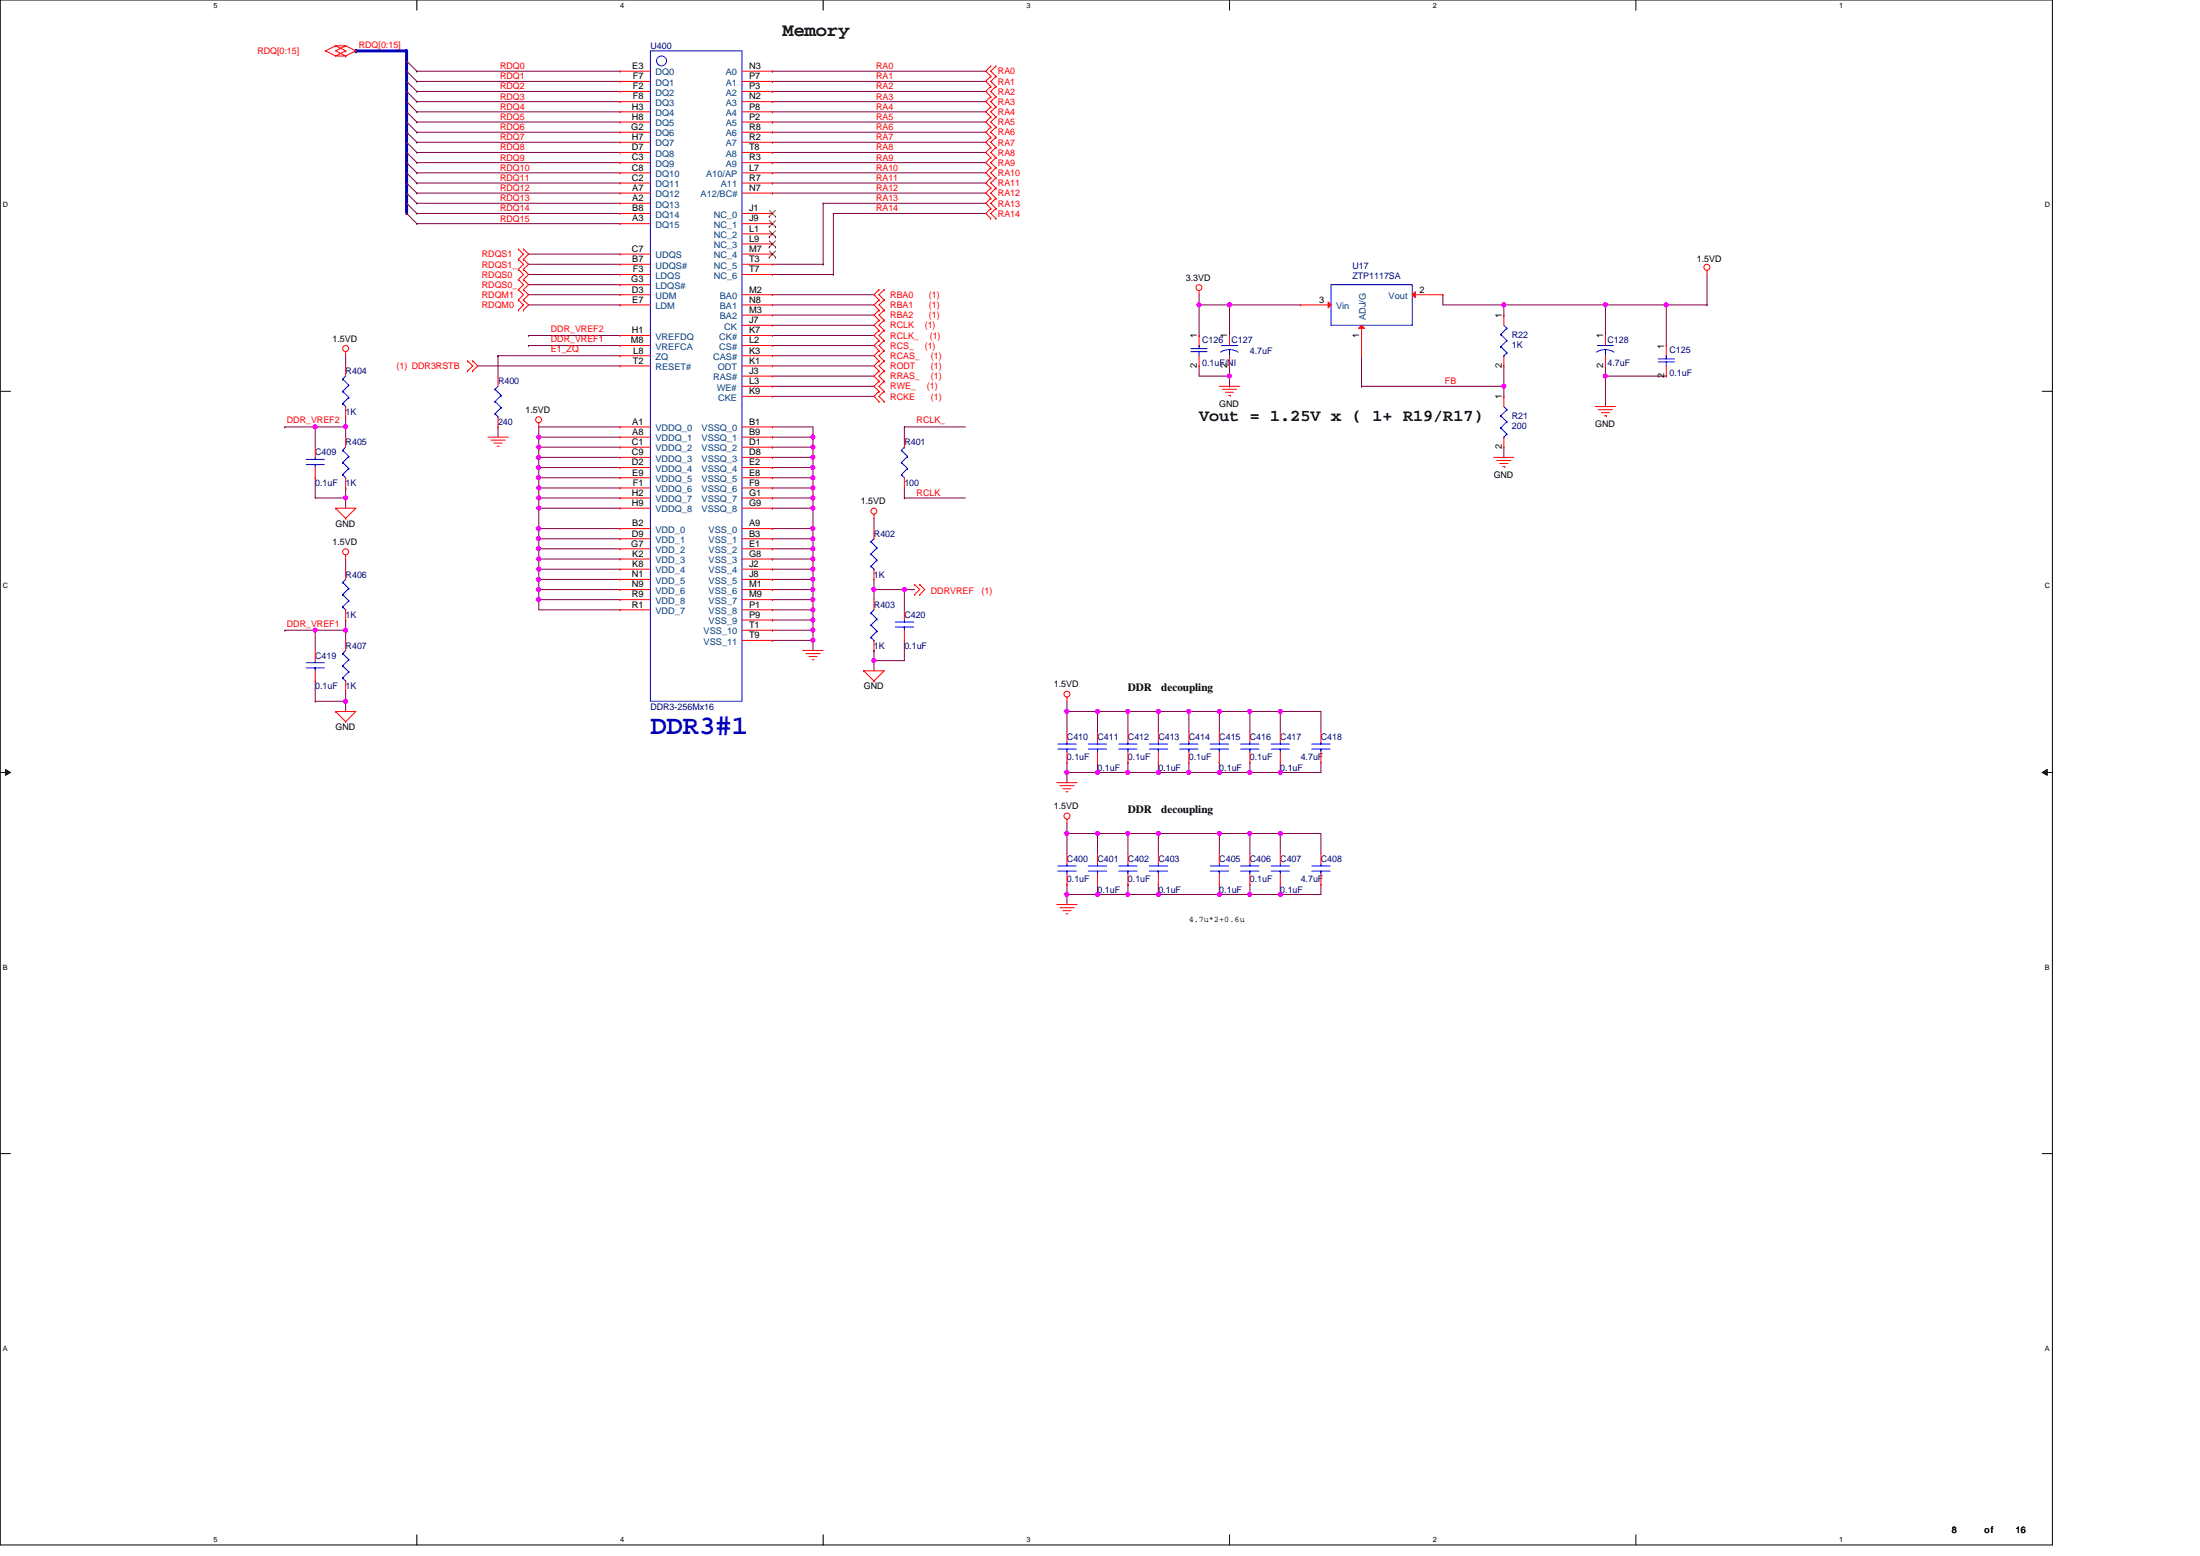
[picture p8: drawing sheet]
<svg xmlns="http://www.w3.org/2000/svg" width="297mm" height="210mm" viewBox="0 0 297 210" stroke-linecap="round" stroke-linejoin="round" font-family="sans-serif">
<path d="M0 0h277.1v208.5h-277.1z" fill="none" stroke="#000" stroke-width=".14"/>
<g fill="#fff">
<path d="M28.8 .1h.6v1.1h-.6z"/>
<path d="M28.8 207.3h.6v1.1h-.6z"/>
</g>
<path d="M56.3 0v1.4M56.3 207.1v1.4" fill="none" stroke="#000" stroke-width=".14"/>
<g fill="#fff">
<path d="M83.7 .1h.6v1.1h-.6z"/>
<path d="M83.7 207.3h.6v1.1h-.6z"/>
</g>
<path d="M111.1 0v1.4M111.1 207.1v1.4" fill="none" stroke="#000" stroke-width=".14"/>
<g fill="#fff">
<path d="M138.6 .1h.5v1.1h-.5z"/>
<path d="M138.6 207.3h.5v1.1h-.5z"/>
</g>
<path d="M166 0v1.4M166 207.1v1.4" fill="none" stroke="#000" stroke-width=".14"/>
<g fill="#fff">
<path d="M193.4 .1h.6v1.1h-.6z"/>
<path d="M193.4 207.3h.6v1.1h-.6z"/>
</g>
<path d="M220.9 0v1.4M220.9 207.1v1.4" fill="none" stroke="#000" stroke-width=".14"/>
<g fill="#fff">
<path d="M248.3 .1h.6v1.1h-.6z"/>
<path d="M248.3 207.3h.6v1.1h-.6z"/>
<path d="M.4 27.1h.7v1.1h-.7z"/>
<path d="M276.1 27.1h.7v1.1h-.7z"/>
<path d="M.4 78.5h.7v1.1h-.7z"/>
<path d="M276.1 78.5h.7v1.1h-.7z"/>
</g>
<path d="M0 52.8h1.4M275.7 52.8h1.4" fill="none" stroke="#000" stroke-width=".14"/>
<g fill="#fff">
<path d="M.4 130h.7v1.1h-.7z"/>
<path d="M276.1 130h.7v1.1h-.7z"/>
</g>
<path d="M0 104.2h1.4M275.7 104.2h1.4" fill="none" stroke="#000" stroke-width=".14"/>
<path d="M.7 103.8l.7 .4-.7 .4zM275.7 104.2l.7-.4v.8z" fill="#000" stroke="#000" stroke-width=".14"/>
<g fill="#fff">
<path d="M.4 181.4h.7v1.1h-.7z"/>
<path d="M276.1 181.4h.7v1.1h-.7z"/>
</g>
<path d="M0 155.7h1.4M275.7 155.7h1.4" fill="none" stroke="#000" stroke-width=".14"/>
<g fill="none" stroke="#800040" stroke-width=".14">
<path d="M54.9 8.2h.1M54.9 9.6h.1M54.9 11h.1M54.9 12.3h.1M54.9 13.7h.1M54.9 15.1h.1M54.9 16.5h.1M54.9 17.8h.1M54.9 19.2h.1M54.9 8.2l1.4 1.4M54.9 9.6l1.4 1.4M54.9 11l1.4 1.3"/>
<path d="M54.9 12.3l1.4 1.4M54.9 13.7l1.4 1.4M54.9 15.1l1.4 1.4M54.9 16.5l1.4 1.3M54.9 17.8l1.4 1.4M54.9 19.2l1.4 1.4M56.3 17.8h.1M56.3 15.1h.1M56.3 9.6h.1M56.3 19.2h.1M56.3 11h.1M56.3 12.3h.1"/>
<path d="M56.3 16.5h.1M56.3 13.7h.1M56.3 17.8h27.4M56.3 15.1h27.4M56.3 9.6h27.4M56.3 19.2h27.4M56.3 11h27.4M56.3 12.3h27.4M56.3 16.5h27.4M56.3 13.7h27.4M104.3 15.1h.1M104.3 19.2h.1"/>
<path d="M104.3 16.5h.1M104.3 12.3h.1M104.3 9.6h.1M104.3 17.8h.1M104.3 11h.1M104.3 13.7h.1M104.3 17.8h28.8M104.3 15.1h28.8M104.3 9.6h28.8M104.3 19.2h28.8M104.3 11h28.8M104.3 12.3h28.8"/>
<path d="M104.3 16.5h28.8M104.3 13.7h28.8M54.9 20.6h.1M54.9 21.9h.1M54.9 24.7h.1M54.9 26.1h.1M54.9 27.4h.1M54.9 28.8h.1M54.9 23.3h.1M54.9 20.6l1.4 1.3M54.9 21.9l1.4 1.4M54.9 24.7l1.4 1.4"/>
<path d="M54.9 26.1l1.4 1.3M54.9 27.4l1.4 1.4M54.9 28.8l1.4 1.4M54.9 23.3l1.4 1.4M56.3 20.6h.1M56.3 30.2h.1M56.3 24.7h.1M56.3 21.9h.1M56.3 28.8h.1M56.3 26.1h.1M56.3 23.3h.1M56.3 27.4h.1"/>
<path d="M56.3 20.6h27.4M56.3 30.2h27.4M56.3 24.7h27.4M56.3 21.9h27.4M56.3 28.8h27.4M56.3 26.1h27.4M56.3 23.3h27.4M56.3 27.4h27.4M71.4 35.7h12.3M71.4 38.4h12.3M71.4 34.3h12.3M71.4 39.8h12.3"/>
<path d="M71.4 37h12.3M104.3 37h8.2M104.3 39.8h13.7M104.3 20.6h.1M104.3 26.1h.1M104.3 23.3h.1M104.3 21.9h.1M104.3 24.7h.1M104.3 35.7h6.8M104.3 20.6h28.8M104.3 24.7h28.8M104.3 21.9h28.8"/>
<path d="M104.3 26.1h28.8M104.3 23.3h28.8M111.1 27.4h.1M111.1 35.7h.1M111.1 27.4h22M111.1 27.4v8.3M112.5 28.8h.1M112.5 37h.1M112.5 28.8h20.6M112.5 28.8v8.2M161.9 39.8v1.3M194.8 39.8v1.3h8.2"/>
<path d="M230.5 37v4.1M38.5 57.6h.1M38.5 57.6h4.1M42.6 57.6h.1M42.6 57.6h4.1M42.6 57.6v2.7M46.7 57.6h.1M46.7 56.2v1.4M46.7 48v1.4M46.7 57.6v1.4M64.5 49.4h19.2M67.2 57.6v1.4"/>
<path d="M67.2 48v2.8M67.2 48h.1M67.2 48h16.5M71.4 45.3h.1M71.4 46.6h.1M71.4 41.1h12.3M71.4 45.3h12.3M71.4 46.6h12.3M72.7 59h.1M72.7 59h11M72.7 59v1.3M83.7 57.6h-11v1.4"/>
<path d="M104.3 52.1h13.7M104.3 42.5h13.7M104.3 57.6h5.5v1.4M104.3 59h.1M104.3 50.8h13.7M104.3 53.5h13.7M104.3 43.9h13.7M104.3 45.3h13.7M104.3 48h13.7M104.3 41.1h13.7M104.3 46.6h13.7M104.3 49.4h13.7"/>
<path d="M104.3 59h5.5M109.8 59v1.3M122.1 57.6v1.4M122.1 57.6h.1M122.1 57.6h8.2M161.9 49.4v1.4h4.1M161.9 41.1v4.2M161.9 41.1h.1M161.9 41.1h13.7M166 41.1h.1M166 45.3h.1M166 49.4v2.7"/>
<path d="M166 52.1h.1M166 41.1v4.2M183.8 52.1h.1M183.8 48v4.1M183.8 52.1h19.2M203 49.4v2.7M203 41.1v1.4M203 52.1v1.4M203 41.1h13.8M216.8 41.1h.1M216.8 50.8h8.2M216.8 50.8h.1"/>
<path d="M216.8 41.1v4.2M216.8 41.1h8.2M216.8 49.4v5.5M225 41.1v5.5M225 41.1h5.5M230.5 41.1h.1M42.6 64.5v2.7h4.1M46.7 75.4v1.4M46.7 65.8h.1M46.7 67.2v1.4M46.7 65.8v1.4M72.7 65.8h11"/>
<path d="M72.7 72.7v1.4M72.7 67.2h.1M72.7 68.6h11M72.7 60.3h.1M72.7 79.6h11M72.7 71.3h11M72.7 64.5v1.3M72.7 68.6v2.7M72.7 76.8h.1M72.7 79.6h.1M72.7 74.1h.1M72.7 60.3v1.4"/>
<path d="M72.7 63.1v1.4M72.7 65.8h.1M72.7 78.2h.1M72.7 71.3h.1M72.7 75.4v1.4M72.7 61.7v1.4M72.7 61.7h.1M72.7 64.5h.1M72.7 76.8h11M72.7 74.1h11M72.7 67.2h11M72.7 75.4h.1"/>
<path d="M72.7 72.7h11M72.7 78.2h11M72.7 63.1h.1M72.7 65.8v2.8M72.7 71.3v1.4M72.7 74.1v1.3M72.7 76.8v4.1M72.7 60.3h11M72.7 61.7h11M72.7 64.5h11M72.7 75.4h11M72.7 63.1h11"/>
<path d="M104.3 60.3h.1M104.3 61.7h.1M104.3 64.5h.1M104.3 63.1h.1M104.3 65.8h.1M104.3 67.2h.1M104.3 68.6h.1M104.3 75.4h.1M104.3 74.1h.1M104.3 72.7h.1M104.3 79.6h.1M104.3 71.3h.1"/>
<path d="M104.3 78.2h.1M104.3 76.8h.1M104.3 67.2h5.5M104.3 60.3h5.5M104.3 61.7h5.5M104.3 64.5h5.5M104.3 75.4h5.5M104.3 63.1h5.5M104.3 65.8h5.5M104.3 68.6h5.5M104.3 74.1h5.5M104.3 72.7h5.5"/>
<path d="M104.3 79.6h5.5M104.3 71.3h5.5M104.3 78.2h5.5M104.3 76.8h5.5M109.8 63.1v1.4M109.8 71.3v1.4M109.8 60.3v1.4M109.8 76.8v1.4M109.8 64.5v1.3M109.8 65.8v1.4M109.8 67.2v1.4M109.8 78.2v1.4"/>
<path d="M109.8 74.1v1.3M109.8 79.6v1.3M109.8 72.7v1.4M109.8 68.6v2.7M109.8 75.4v1.4M109.8 61.7v1.4M118 78.2v1.4M118 79.6h.1M118 79.6v1.3M118 70v1.3M118 79.6h4.1M122.1 79.6h1.4"/>
<path d="M122.1 65.8v1.4M122.1 67.2h.1M122.1 79.6v2.7M122.1 67.2h8.2M203 60.3v1.4M38.5 85h.1M38.5 85h4.1M42.6 85h.1M42.6 85h4.1M42.6 94.6h.1M42.6 91.9v2.7M42.6 85v2.8"/>
<path d="M42.6 94.6h4.1M46.7 93.3v1.3M46.7 83.7h.1M46.7 85v1.4M46.7 94.6v1.4M46.7 83.7v1.3M72.7 80.9h11M72.7 80.9v1.4h11M104.3 86.4h.1M104.3 83.7h.1M104.3 85h.1M104.3 80.9h.1"/>
<path d="M104.3 82.3h.1M104.3 86.4h5.5M104.3 83.7h5.5M104.3 85h5.5M104.3 80.9h5.5M104.3 82.3h5.5M109.8 80.9v1.4M109.8 83.7v1.3M109.8 85v1.4M109.8 82.3v1.4M109.8 86.4v1.4M118 87.8h.1"/>
<path d="M118 89.2v1.3M118 87.8v1.4M122.1 86.4v2.8h-4.1M144.1 94.6v1.4M144.1 96h.1M144.1 96h4.1M144.1 96v2.8M148.2 96h4.1M148.2 96h.1M148.2 96v2.8M152.3 96h.1M152.3 96v2.8"/>
<path d="M152.3 96h8.2M156.4 96h.1M156.4 96v2.8M160.5 96h4.1M160.5 96v2.8M164.6 96h.1M164.6 96h4.2M164.6 96v2.8M168.8 96v2.8M168.8 96h4.1M172.9 96h.1M172.9 96h5.4v2.8"/>
<path d="M172.9 96v2.8M144.1 104.2h.1M144.1 102.9v1.3M144.1 111.1v1.4M144.1 112.5v2.7M144.1 112.5h.1M144.1 119.3v1.4M144.1 104.2h4.1M144.1 104.2v1.4M144.1 112.5h4.1M148.2 102.9v1.3M148.2 104.2h4.1"/>
<path d="M148.2 112.5h4.1M148.2 119.3h.1M148.2 112.5v2.7M148.2 119.3v1.4M152.3 102.9h.1M152.3 104.2h4.1M152.3 112.5h4.1M152.3 119.3h.1M152.3 112.5h.1M152.3 102.9v1.3M152.3 112.5v2.7M152.3 119.3v1.4"/>
<path d="M156.4 104.2h.1M156.4 102.9v1.3M156.4 112.5h.1M156.4 119.3v1.4M156.4 112.5v2.7M156.4 104.2h4.1M156.4 112.5h8.2M160.5 104.2h4.1M160.5 102.9v1.3M164.6 104.2h.1M164.6 102.9h.1M164.6 112.5h4.2"/>
<path d="M164.6 119.3v1.4M164.6 112.5v2.7M164.6 104.2h4.2M164.6 102.9v1.3M168.8 102.9v1.3M168.8 104.2h4.1M168.8 112.5v2.7M168.8 119.3v1.4M168.8 112.5h.1M168.8 112.5h4.1M172.9 104.2h.1M172.9 102.9v1.3"/>
<path d="M172.9 112.5h5.4v2.7M172.9 112.5h.1M172.9 119.3v1.4M172.9 112.5v2.7M178.3 102.9v1.3h-5.4M178.3 119.3v1.4h-5.4M144.1 120.7v1.4M144.1 120.7h.1M144.1 120.7h4.1M148.2 120.7h4.1M152.3 120.7h4.1M156.4 120.7h.1"/>
<path d="M156.4 120.7h12.4M164.6 120.7h.1M168.8 120.7h4.1M172.9 120.7h.1"/>
</g>
<g fill="#f0f" stroke="#f0f" stroke-width=".14">
<circle cx="72.7" cy="68.6" r=".27"/>
<circle cx="72.7" cy="60.3" r=".27"/>
<circle cx="72.7" cy="76.8" r=".27"/>
<circle cx="72.7" cy="80.9" r=".27"/>
<circle cx="72.7" cy="74" r=".27"/>
<circle cx="72.7" cy="67.2" r=".27"/>
<circle cx="72.7" cy="65.8" r=".27"/>
<circle cx="72.7" cy="79.6" r=".27"/>
<circle cx="72.7" cy="78.2" r=".27"/>
<circle cx="72.7" cy="72.7" r=".27"/>
<circle cx="72.7" cy="71.3" r=".27"/>
<circle cx="72.7" cy="59" r=".27"/>
<circle cx="109.8" cy="59" r=".27"/>
<circle cx="72.7" cy="61.7" r=".27"/>
<circle cx="72.7" cy="64.5" r=".27"/>
<circle cx="109.8" cy="60.3" r=".27"/>
<circle cx="72.7" cy="75.4" r=".27"/>
<circle cx="109.8" cy="86.4" r=".27"/>
<circle cx="109.8" cy="83.7" r=".27"/>
<circle cx="109.8" cy="61.7" r=".27"/>
<circle cx="109.8" cy="85" r=".27"/>
<circle cx="109.8" cy="64.5" r=".27"/>
<circle cx="109.8" cy="63.1" r=".27"/>
<circle cx="109.8" cy="65.8" r=".27"/>
<circle cx="109.8" cy="67.2" r=".27"/>
<circle cx="109.8" cy="68.6" r=".27"/>
<circle cx="109.8" cy="75.4" r=".27"/>
<circle cx="109.8" cy="74" r=".27"/>
<circle cx="109.8" cy="72.7" r=".27"/>
<circle cx="109.8" cy="79.6" r=".27"/>
<circle cx="109.8" cy="71.3" r=".27"/>
<circle cx="109.8" cy="78.2" r=".27"/>
<circle cx="109.8" cy="80.9" r=".27"/>
<circle cx="109.8" cy="82.3" r=".27"/>
<circle cx="109.8" cy="76.8" r=".27"/>
<circle cx="72.7" cy="63.1" r=".27"/>
<circle cx="118" cy="89.1" r=".27"/>
<circle cx="122.1" cy="79.6" r=".27"/>
<circle cx="118" cy="79.6" r=".27"/>
<circle cx="42.5" cy="85" r=".27"/>
<circle cx="46.7" cy="85" r=".27"/>
<circle cx="46.7" cy="94.6" r=".27"/>
<circle cx="42.5" cy="57.6" r=".27"/>
<circle cx="46.7" cy="57.6" r=".27"/>
<circle cx="46.7" cy="67.2" r=".27"/>
<circle cx="168.7" cy="96" r=".27"/>
<circle cx="160.5" cy="96" r=".27"/>
<circle cx="156.4" cy="96" r=".27"/>
<circle cx="152.3" cy="96" r=".27"/>
<circle cx="168.7" cy="104.2" r=".27"/>
<circle cx="172.9" cy="96" r=".27"/>
<circle cx="172.9" cy="104.2" r=".27"/>
<circle cx="144" cy="96" r=".27"/>
<circle cx="144" cy="104.2" r=".27"/>
<circle cx="160.5" cy="104.2" r=".27"/>
<circle cx="156.4" cy="104.2" r=".27"/>
<circle cx="152.3" cy="104.2" r=".27"/>
<circle cx="148.2" cy="96" r=".27"/>
<circle cx="164.6" cy="104.2" r=".27"/>
<circle cx="148.2" cy="104.2" r=".27"/>
<circle cx="164.6" cy="96" r=".27"/>
<circle cx="164.6" cy="112.5" r=".27"/>
<circle cx="156.4" cy="112.5" r=".27"/>
<circle cx="168.7" cy="120.7" r=".27"/>
<circle cx="172.9" cy="112.5" r=".27"/>
<circle cx="172.9" cy="120.7" r=".27"/>
<circle cx="168.7" cy="112.5" r=".27"/>
<circle cx="164.6" cy="120.7" r=".27"/>
<circle cx="156.4" cy="120.7" r=".27"/>
<circle cx="148.2" cy="112.5" r=".27"/>
<circle cx="144" cy="112.5" r=".27"/>
<circle cx="152.3" cy="120.7" r=".27"/>
<circle cx="148.2" cy="120.7" r=".27"/>
<circle cx="152.3" cy="112.5" r=".27"/>
<circle cx="144" cy="120.7" r=".27"/>
<circle cx="203" cy="52.1" r=".27"/>
<circle cx="203" cy="41.1" r=".27"/>
<circle cx="216.8" cy="41.1" r=".27"/>
<circle cx="216.8" cy="50.7" r=".27"/>
<circle cx="225" cy="41.1" r=".27"/>
<circle cx="166" cy="41.1" r=".27"/>
<circle cx="166" cy="50.7" r=".27"/>
<circle cx="161.9" cy="41.1" r=".27"/>
</g>
<path d="M48 6.9h6.9v10.9M48 6.9h.1M54.9 17.8v4.1M54.9 17.8h.1M54.9 21.9v6.9M54.9 21.9h.1" fill="none" stroke="#00f" stroke-width=".4"/>
<g fill="none" stroke="#f00" stroke-width=".14">
<path d="M43.9 6.9h.1M43.9 6.9l1.4 .7M45.3 7.6h1.4M45.3 6.2h1.4M45.3 6.2h.1M45.3 6.2l-1.4 .7M45.3 6.2l1.4 .7M46.7 7.6h.1M46.7 6.2h.1M46.7 6.9h.1M46.7 6.2l1.3 .7M46.7 6.2l-1.4 .7 1.4 .7"/>
<path d="M46.7 6.9l-1.4 .7M48 6.9h.1M48 6.9l-1.3 .7M83.7 17.8h.1M83.7 19.2h.1M83.7 11h.1M83.7 9.6h.1M83.7 15.1h.1M83.7 13.7h.1M83.7 12.3h.1M83.7 16.5h.1M83.7 17.8h4.1"/>
<path d="M83.7 19.2h4.1M83.7 11h4.1M83.7 9.6h4.1M83.7 15.1h4.1M83.7 13.7h4.1M83.7 12.3h4.1M83.7 16.5h4.1M100.2 17.8h4.1M100.2 19.2h4.1M100.2 11h4.1M100.2 9.6h4.1M100.2 15.1h4.1"/>
<path d="M100.2 13.7h4.1M100.2 12.3h4.1M100.2 16.5h4.1M104.3 11h.1M104.3 12.3h.1M104.3 9.6h.1M104.3 13.7h.1M104.3 16.5h.1M104.3 17.8h.1M104.3 15.1h.1M104.3 19.2h.1M133.8 10.3h.1"/>
<path d="M133.8 11.7h.1M133.8 13h.1M133.8 14.4h.1M133.8 15.8h.1M133.8 17.1h.1M133.8 18.5h.1M133.8 19.9h.1M133.8 8.9h.1M133.8 10.3l-.7 .7 .7 .7M133.8 11.7l-.7 .6 .7 .7M133.8 13l-.7 .7 .7 .7M133.8 14.4l-.7 .7 .7 .7"/>
<path d="M133.8 15.8l-.7 .7 .7 .6M133.8 17.1l-.7 .7 .7 .7M133.8 18.5l-.7 .7 .7 .7M133.8 19.9l-.7 .7 .7 .7M133.8 8.9l-.7 .7 .7 .7M134.5 11.7h.1M134.5 10.3h.1M134.5 13h.1M134.5 14.4h.1M134.5 15.8h.1M134.5 17.1h.1M134.5 18.5h.1"/>
<path d="M134.5 19.9h.1M134.5 8.9h.1M134.5 10.3l-.7 .7 .7 .7M134.5 11.7l-.7 .6 .7 .7M134.5 13l-.7 .7 .7 .7M134.5 14.4l-.7 .7 .7 .7M134.5 15.8l-.7 .7 .7 .6M134.5 17.1l-.7 .7 .7 .7M134.5 18.5l-.7 .7 .7 .7M134.5 19.9l-.7 .7 .7 .7M134.5 8.9l-.7 .7 .7 .7M70 35h.1"/>
<path d="M70 33.6h.1M70 36.3h.1M70 39.1h.1M70 37.7h.1M70 33.6l.7 .7-.7 .7M70 35l.7 .7-.7 .6M70 39.1l.7 .7-.7 .7M70 36.3l.7 .7-.7 .7M70 37.7l.7 .7-.7 .7M70.7 33.6h.1M70.7 35h.1M70.7 36.3h.1"/>
<path d="M70.7 39.1h.1M70.7 37.7h.1M70.7 33.6l.7 .7-.7 .7M70.7 35l.7 .7-.7 .6M70.7 39.1l.7 .7-.7 .7M70.7 36.3l.7 .7-.7 .7M70.7 37.7l.7 .7-.7 .7M83.7 35.7h.1M83.7 28.8h.1M83.7 39.8h.1M83.7 34.3h.1M83.7 30.2h.1"/>
<path d="M83.7 21.9h.1M83.7 20.6h.1M83.7 26.1h.1M83.7 24.7h.1M83.7 23.3h.1M83.7 27.4h.1M83.7 38.4h.1M83.7 37h.1M83.7 39.8h4.1M83.7 28.8h4.1M83.7 35.7h4.1M83.7 34.3h4.1"/>
<path d="M83.7 30.2h4.1M83.7 21.9h4.1M83.7 20.6h4.1M83.7 26.1h4.1M83.7 24.7h4.1M83.7 23.3h4.1M83.7 27.4h4.1M83.7 38.4h4.1M83.7 37h4.1M100.2 39.8h4.1M100.2 28.8h4.1M100.2 35.7h4.1"/>
<path d="M100.2 34.3h4.1M100.2 30.2h4.1M100.2 21.9h4.1M100.2 20.6h4.1M100.2 26.1h4.1M100.2 24.7h4.1M100.2 23.3h4.1M100.2 37h4.1M100.2 32.9h4.1M100.2 31.6h4.1M104.3 28.8h.1M104.3 30.2h.1"/>
<path d="M104.3 39.8h.1M104.3 23.3h.1M104.3 21.9h.1M104.3 24.7h.1M104.3 20.6h.1M104.3 26.1h.1M104.3 32.9h.1M104.3 31.6h.1M104.3 34.3h.1M104.3 35.7h.1M104.3 37h.1M118.7 39.1h.1"/>
<path d="M118.7 39.1l-.7 .7 .7 .7M119.4 39.1h.1M119.4 39.1l-.7 .7 .7 .7M133.8 21.3h.1M133.8 22.6h.1M133.8 24h.1M133.8 25.4h.1M133.8 26.8h.1M133.8 28.1h.1M133.8 29.5h.1M133.8 25.4l-.7 .7 .7 .7M133.8 26.8l-.7 .6 .7 .7"/>
<path d="M133.8 21.3l-.7 .6 .7 .7M133.8 22.6l-.7 .7 .7 .7M133.8 24l-.7 .7 .7 .7M133.8 28.1l-.7 .7 .7 .7M134.5 21.3h.1M134.5 22.6h.1M134.5 24h.1M134.5 25.4h.1M134.5 26.8h.1M134.5 28.1h.1M134.5 29.5h.1M134.5 21.3l-.7 .6 .7 .7"/>
<path d="M134.5 22.6l-.7 .7 .7 .7M134.5 24l-.7 .7 .7 .7M134.5 25.4l-.7 .7 .7 .7M134.5 26.8l-.7 .6 .7 .7M134.5 28.1l-.7 .7 .7 .7M161.9 39.2v.6M190.7 39.8h4.1M194.8 39.8h.1M230.5 36.5v.5M46.7 47.5v.5M46.7 59v1.3M46.7 49.4v1.4"/>
<path d="M46.7 56.2h.1M46.7 54.9v1.3M63.1 50.1h.1M63.1 48.7h.1M63.1 48.7l.7 .7-.7 .7M63.8 48.7h.1M63.8 50.1h.1M63.8 48.7l.7 .7-.7 .7M65.9 59h2.7M66.3 59.4h1.9M66.7 59.8h1.1M67.2 50.8v1.3"/>
<path d="M67.2 57.6h.1M67.2 56.2v1.4M70 40.5h.1M70 41.8h.1M70 40.5l.7 .6-.7 .7M70.7 40.5h.1M70.7 41.8h.1M70.7 40.5l.7 .6-.7 .7M72.7 57.1v.5M83.7 57.6h.1M83.7 59h.1M83.7 41.1h.1"/>
<path d="M83.7 45.3h.1M83.7 49.4h.1M83.7 48h.1M83.7 46.6h.1M83.7 41.1h4.1M83.7 57.6h4.1M83.7 59h4.1M83.7 45.3h4.1M83.7 49.4h4.1M83.7 48h4.1M83.7 46.6h4.1M100.2 41.1h4.1"/>
<path d="M100.2 57.6h4.1M100.2 59h4.1M100.2 42.5h4.1M100.2 45.3h4.1M100.2 43.9h4.1M100.2 53.5h4.1M100.2 52.1h4.1M100.2 50.8h4.1M100.2 49.4h4.1M100.2 48h4.1M100.2 46.6h4.1M104.3 57.6h.1"/>
<path d="M104.3 59h.1M104.3 42.5h.1M104.3 43.9h.1M104.3 53.5h.1M104.3 52.1h.1M104.3 50.8h.1M104.3 45.3h.1M104.3 49.4h.1M104.3 41.1h.1M104.3 48h.1M104.3 46.6h.1M118.7 52.8h.1"/>
<path d="M118.7 54.2h.1M118.7 43.2h.1M118.7 44.6h.1M118.7 46h.1M118.7 47.3h.1M118.7 48.7h.1M118.7 50.1h.1M118.7 51.4h.1M118.7 40.5h.1M118.7 41.8h.1M118.7 52.8l-.7 .7 .7 .7M118.7 43.2l-.7 .7 .7 .7"/>
<path d="M118.7 44.6l-.7 .7 .7 .7M118.7 46l-.7 .6 .7 .7M118.7 48.7l-.7 .7 .7 .7M118.7 50.1l-.7 .7 .7 .6M118.7 51.4l-.7 .7 .7 .7M118.7 40.5l-.7 .6 .7 .7M118.7 41.8l-.7 .7 .7 .7M118.7 47.3l-.7 .7 .7 .7M119.4 54.2h.1M119.4 52.8h.1M119.4 44.6h.1M119.4 43.2h.1"/>
<path d="M119.4 46h.1M119.4 47.3h.1M119.4 50.1h.1M119.4 48.7h.1M119.4 51.4h.1M119.4 40.5h.1M119.4 41.8h.1M119.4 52.8l-.7 .7 .7 .7M119.4 43.2l-.7 .7 .7 .7M119.4 44.6l-.7 .7 .7 .7M119.4 46l-.7 .6 .7 .7M119.4 48.7l-.7 .7 .7 .7"/>
<path d="M119.4 50.1l-.7 .7 .7 .6M119.4 51.4l-.7 .7 .7 .7M119.4 40.5l-.7 .6 .7 .7M119.4 41.8l-.7 .7 .7 .7M119.4 47.3l-.7 .7 .7 .7M122.1 59h.1M122.1 59v1.3M161.9 45.3h.1M161.9 49.4h.1M161.9 45.3v1.3M161.9 48v1.4M164.6 52.1h2.8"/>
<path d="M165.1 52.5h1.9M165.5 52.9h1.1M165.9 53.4h.2M166 45.3h.1M166 49.4h.1M166 45.3v1.3M166 48v1.4M166.1 53.4h.1M175.6 41.1h.1M175.6 41.1h4.1M183.8 48h.1M183.8 43.9v4.1"/>
<path d="M203 53.5h.1M203 42.5h.1M203 49.4h.1M203 42.5v1.4M203 48v1.4M203 53.5v1.4M203 59v1.3M215.4 54.9h2.7M215.8 55.3h1.9M216.2 55.7h1.1M216.6 56.1h.3M216.8 45.3h.1"/>
<path d="M216.8 49.4h.1M216.8 45.3v1.3M216.8 48v1.4M216.9 56.1h.1M225 46.6h.1M225 50.8h.1M225 46.6v1.4M225 49.4v1.4M42.6 60.3v1.4M42.6 64.5h.1M42.6 63.1v1.4M45.3 68.6h2.7l-1.3 1.4"/>
<path d="M45.3 68.6h.1M45.3 68.6l1.4 1.4M46.7 70h.1M46.7 74.9v.5M46.7 65.8h.1M46.7 76.8v1.4M46.7 64.5v1.3M67.1 60.2h.3M83.7 71.3h.1M83.7 60.3h.1M83.7 61.7h.1M83.7 63.1h.1"/>
<path d="M83.7 72.7h.1M83.7 64.5h.1M83.7 65.8h.1M83.7 67.2h.1M83.7 68.6h.1M83.7 78.2h.1M83.7 74.1h.1M83.7 75.4h.1M83.7 76.8h.1M83.7 79.6h.1M83.7 71.3h4.1M83.7 60.3h4.1"/>
<path d="M83.7 61.7h4.1M83.7 63.1h4.1M83.7 72.7h4.1M83.7 64.5h4.1M83.7 65.8h4.1M83.7 67.2h4.1M83.7 68.6h4.1M83.7 78.2h4.1M83.7 74.1h4.1M83.7 75.4h4.1M83.7 76.8h4.1M83.7 79.6h4.1"/>
<path d="M100.2 71.3h4.1M100.2 60.3h4.1M100.2 61.7h4.1M100.2 63.1h4.1M100.2 72.7h4.1M100.2 64.5h4.1M100.2 65.8h4.1M100.2 67.2h4.1M100.2 68.6h4.1M100.2 78.2h4.1M100.2 74.1h4.1M100.2 75.4h4.1"/>
<path d="M100.2 76.8h4.1M100.2 79.6h4.1M104.3 71.3h.1M104.3 60.3h.1M104.3 61.7h.1M104.3 63.1h.1M104.3 72.7h.1M104.3 64.5h.1M104.3 65.8h.1M104.3 67.2h.1M104.3 68.6h.1M104.3 74.1h.1"/>
<path d="M104.3 78.2h.1M104.3 75.4h.1M104.3 76.8h.1M104.3 79.6h.1M118 69.4v.6M118 71.3v1.4M118 78.2h.1M118 76.8v1.4M122.1 64.5v1.3M123.5 78.9h.1M123.5 78.9l.7 .7-.7 .6M124.2 78.9h.1"/>
<path d="M124.2 78.9l.7 .7-.7 .6M201.7 61.7h2.7M202.1 62.1h1.9M202.5 62.5h1.1M202.9 63h.3M203 60.3h.1M203.2 63h.1M42.6 87.8v1.4M42.6 91.9h.1M42.6 90.5v1.4M45.3 96h2.7l-1.3 1.4M45.3 96h.1"/>
<path d="M45.3 96l1.4 1.4M46.7 97.4h.1M46.7 86.4v1.4M46.7 93.3h.1M46.7 83.7h.1M46.7 82.3v1.4M46.7 91.9v1.4M83.7 82.3h.1M83.7 80.9h.1M83.7 80.9h4.1M83.7 82.3h4.1M100.2 80.9h4.1"/>
<path d="M100.2 82.3h4.1M100.2 83.7h4.1M100.2 85h4.1M100.2 86.4h4.1M104.3 80.9h.1M104.3 82.3h.1M104.3 83.7h.1M104.3 85h.1M104.3 86.4h.1M108.4 87.8h2.7M108.8 88.2h1.9M109.2 88.6h1.1"/>
<path d="M109.6 89h.3M116.6 90.5h2.8l-1.4 1.4M116.6 90.5h.1M116.6 90.5l1.4 1.4M118 91.9h.1M118 80.9v1.4M118 87.8h.1M118 86.4v1.4M122.1 82.3v1.4M122.1 86.4h.1M122.1 85v1.4M123.5 80.2h.1"/>
<path d="M124.2 80.2h.1M144.1 94.1v.5M144.1 98.8v1.3M148.2 98.8v1.3M152.3 98.8v1.3M156.4 98.8v1.3M160.5 98.8v1.3M164.6 98.8v1.3M168.8 98.8v1.3M172.9 98.8v1.3M178.3 98.8v1.3M142.7 105.6h2.7"/>
<path d="M143.1 106h1.9M143.5 106.4h1.1M143.9 106.8h.3M144.1 110.6v.5M144.1 102.9h.1M144.1 115.2v1.4M144.1 119.3h.1M144.1 101.5v1.4M144.1 118v1.3M148.2 102.9h.1M148.2 115.2v1.4M148.2 119.3h.1"/>
<path d="M148.2 101.5v1.4M148.2 118v1.3M152.3 102.9h.1M152.3 115.2v1.4M152.3 119.3h.1M152.3 101.5v1.4M152.3 118v1.3M156.4 115.2v1.4M156.4 119.3h.1M156.4 102.9h.1M156.4 101.5v1.4M156.4 118v1.3"/>
<path d="M160.5 102.9h.1M160.5 101.5v1.4M164.6 115.2v1.4M164.6 119.3h.1M164.6 102.9h.1M164.6 101.5v1.4M164.6 118v1.3M168.8 102.9h.1M168.8 115.2v1.4M168.8 119.3h.1M168.8 101.5v1.4M168.8 118v1.3"/>
<path d="M172.9 115.2v1.4M172.9 119.3h.1M172.9 102.9h.1M172.9 101.5v1.4M172.9 118v1.3M178.3 115.2v1.4M178.3 119.3h.1M178.3 102.9h.1M178.3 101.5v1.4M178.3 118v1.3M142.7 122.1h2.7M143.1 122.5h1.9"/>
<path d="M143.5 122.9h1.1M143.9 123.3h.3"/>
<circle cx="161.9" cy="38.8" r=".4"/>
<circle cx="230.5" cy="36.1" r=".4"/>
<circle cx="46.7" cy="47" r=".4"/>
<circle cx="72.7" cy="56.6" r=".4"/>
<circle cx="46.7" cy="74.5" r=".4"/>
<circle cx="118" cy="69" r=".4"/>
<circle cx="144.1" cy="93.7" r=".4"/>
<circle cx="144.1" cy="110.1" r=".4"/>
</g>
<g fill="none" stroke="#00f" stroke-width=".14">
<path d="M87.8 6.9h12.4v87.7h-12.4zM179.7 38.4h11v5.5h-11zM46.3 51.2h.1M46.3 52.8h.1M46.3 54.5h.1M46.3 51.2l.8 .8M46.3 52.8l.8 .8M46.3 54.5l.4 .4M46.7 54.9h.1M46.7 50.8l-.4 .4M47.1 52h.1M47.1 53.6h.1"/>
<path d="M47.1 52l-.8 .8M47.1 53.6l-.8 .9M66.8 52.5h.1M66.8 54.2h.1M66.8 55.8h.1M66.8 52.5l.9 .9M66.8 54.2l.9 .8M66.8 55.8l.4 .4M67.2 56.2h.1M67.2 52.1l-.4 .4M67.7 53.4h.1M67.7 55h.1"/>
<path d="M67.7 53.4l-.9 .8M67.7 55l-.9 .8M160.8 47.1h2.2M160.8 47.5h2.2M161.9 47.5v.5M161.9 46.6h.1M161.9 46.6v.5M164.8 47.5a2.24 2.24 0 0 1 2.4 0M164.9 46.6h2.2M166 47.2v.8M202.6 56.1h.1M202.6 57.7h.1"/>
<path d="M202.6 45.1h.1M202.6 46.8h.1M202.6 56.1l.9 .8M202.6 57.7l.9 .9M202.6 45.1l.9 .9M202.6 46.8l.9 .8M203 59h.1M203 48h.1M203 54.9l.5 .4M203 43.9l.5 .4M203.5 55.3h.1M203.5 56.9h.1"/>
<path d="M203.5 58.6h.1M203.5 44.3h.1M203.5 46h.1M203.5 47.6h.1M203.5 55.3l-.9 .8M203.5 56.9l-.9 .8M203.5 58.6l-.5 .4M203.5 44.3l-.9 .8M203.5 46l-.9 .8M203.5 47.6l-.5 .4M215.6 47.5l.5-.2 .6-.1 .7 .1 .5 .2M215.7 46.6h2.1"/>
<path d="M216.8 47.2v.8M223.9 48.4h2.2M223.9 48.8h2.2M225 48.8v.6M225 48h.1M225 48v.4M41.3 62.7h2.5M41.3 62h2.5M42.6 61.7v.3M42.6 62.7h.1M42.6 62.7v.4M46.3 60.8h.1"/>
<path d="M46.3 62.4h.1M46.3 64.1h.1M46.3 78.6h.1M46.3 60.8l.8 .8M46.3 62.4l.8 .8M46.3 64.1l.4 .4M46.3 78.6l.8 .8M46.7 64.5h.1M46.7 60.3l-.4 .5M46.7 78.2l-.4 .4M47.1 61.6h.1M47.1 63.2h.1"/>
<path d="M47.1 79.4h.1M47.1 61.6l-.8 .8M47.1 63.2l-.8 .9M47.1 79.4l-.8 .8M117.6 73.1h.1M117.6 74.8h.1M117.6 76.4h.1M117.6 73.1l.8 .8M117.6 74.8l.8 .8M117.6 76.4l.4 .4M118 76.8h.1M118 72.7l-.4 .4"/>
<path d="M118.4 73.9h.1M118.4 75.6h.1M118.4 73.9l-.8 .9M118.4 75.6l-.8 .8M121.7 64.1h.1M121.7 62.4h.1M121.7 60.8h.1M121.7 64.1l.4 .4M121.7 62.4l.8 .8M121.7 60.8l.8 .8M122.1 60.3h.1M122.1 60.3l-.4 .5"/>
<path d="M122.5 63.2h.1M122.5 61.6h.1M122.5 63.2l-.8 .9M122.5 61.6l-.8 .8M41.3 90.1h2.5M41.3 89.4h2.5M42.6 89.2v.2M42.6 90.1h.1M42.6 90.1v.4M46.3 88.2h.1M46.3 89.9h.1M46.3 91.5h.1"/>
<path d="M46.3 80.2h.1M46.3 81.9h.1M46.3 88.2l.8 .8M46.3 89.9l.8 .8M46.3 91.5l.4 .4M46.3 80.2l.8 .9M46.3 81.9l.4 .4M46.7 91.9h.1M46.7 82.3h.1M46.7 87.8l-.4 .4M47.1 89h.1M47.1 90.7h.1"/>
<path d="M47.1 81.1h.1M47.1 89l-.8 .9M47.1 90.7l-.8 .8M47.1 81.1l-.8 .8M117.6 82.7h.1M117.6 84.3h.1M117.6 86h.1M117.6 82.7l.8 .8M117.6 84.3l.8 .9M117.6 86l.4 .4M118 86.4h.1M118 82.3l-.4 .4"/>
<path d="M118.4 83.5h.1M118.4 85.2h.1M118.4 83.5l-.8 .8M118.4 85.2l-.8 .8M120.9 84.6h2.5M120.9 83.9h2.5M122.1 83.7v.2M122.1 84.6h.1M122.1 84.6v.4M142.8 101.1h2.5M142.8 100.4h2.5M142.8 117.6h2.5"/>
<path d="M142.8 116.9h2.5M144.1 100.1v.3M144.1 101.1h.1M144.1 116.6v.3M144.1 117.6h.1M144.1 101.1v.4M144.1 117.6v.4M146.9 101.1h2.5M146.9 100.4h2.5M146.9 117.6h2.5M146.9 116.9h2.5M148.2 100.1v.3"/>
<path d="M148.2 101.1h.1M148.2 116.6v.3M148.2 117.6h.1M148.2 101.1v.4M148.2 117.6v.4M151.1 101.1h2.4M151.1 100.4h2.4M151.1 117.6h2.4M151.1 116.9h2.4M152.3 100.1v.3M152.3 101.1h.1M152.3 116.6v.3"/>
<path d="M152.3 117.6h.1M152.3 101.1v.4M152.3 117.6v.4M155.2 117.6h2.4M155.2 116.9h2.4M155.2 101.1h2.4M155.2 100.4h2.4M156.4 116.6v.3M156.4 117.6h.1M156.4 100.1v.3M156.4 101.1h.1M156.4 101.1v.4"/>
<path d="M156.4 117.6v.4M159.3 101.1h2.5M159.3 100.4h2.5M160.5 100.1v.3M160.5 101.1h.1M160.5 101.1v.4M163.4 117.6h2.5M163.4 116.9h2.5M163.4 101.1h2.5M163.4 100.4h2.5M164.6 116.6v.3M164.6 117.6h.1"/>
<path d="M164.6 100.1v.3M164.6 101.1h.1M164.6 101.1v.4M164.6 117.6v.4M167.5 101.1h2.5M167.5 100.4h2.5M167.5 117.6h2.5M167.5 116.9h2.5M168.8 100.1v.3M168.8 101.1h.1M168.8 116.6v.3M168.8 117.6h.1"/>
<path d="M168.8 101.1v.4M168.8 117.6v.4M171.6 117.6h2.5M171.6 116.9h2.5M171.6 101.1h2.5M171.6 100.4h2.5M172.9 116.6v.3M172.9 117.6h.1M172.9 100.1v.3M172.9 101.1h.1M172.9 101.1v.4M172.9 117.6v.4"/>
<path d="M177.1 117.6h2.5M177.1 116.9h2.5M177.1 101.1h2.5M177.1 100.4h2.5M178.3 116.6v.3M178.3 117.6h.1M178.3 100.1v.3M178.3 101.1h.1M178.3 101.1v.4M178.3 117.6v.4"/>
<circle cx="89.3" cy="8.2" r=".67"/>
</g>
<g fill="#f00" stroke="#f00" stroke-width=".14">
<path d="M183.4 44.3l.4-.4 .4 .4z"/>
<path d="M190.7 39.8l.4-.4v.8z"/>
<path d="M179.3 40.7l.4 .4-.4 .5z"/>
</g>
<g fill="none" stroke="#804000" stroke-width=".14">
<path d="M103.9 29.2h.1M103.9 30.6h.1M103.9 33.3h.1M103.9 32h.1M103.9 34.7h.1M103.9 28.4l.8 .8M103.9 29.8l.8 .8M103.9 32.5l.8 .8M103.9 31.2l.8 .8M103.9 33.9l.8 .8M104.7 28.4l-.8 .8M104.7 29.8l-.8 .8"/>
<path d="M104.7 32.5l-.8 .8M104.7 31.2l-.8 .8M104.7 33.9l-.8 .8M104.7 29.2h.1M104.7 30.6h.1M104.7 33.3h.1M104.7 32h.1M104.7 34.7h.1"/>
</g>
<text font-size="3.6" fill="#00f" x="87.8" y="99.1">DDR3#1</text>
<text font-size="2.5" x="105.7" y="4.9">Memory</text>
<text font-size="2.3" x="161.9" y="56.7">Vout = 1.25V x ( 1+ R19/R17)</text>
<g font-size="1.5">
<text x="152.3" y="93.3">DDR</text>
<text x="156.8" y="93.3">decoupling</text>
<text x="152.3" y="109.7">DDR</text>
<text x="156.8" y="109.7">decoupling</text>
</g>
<g font-size="1.2" fill="#f00">
<text x="34.8" y="7.3">RDQ[0:15]</text>
<text x="48.4" y="6.5">RDQ[0:15]</text>
<text x="67.5" y="9.3">RDQ0</text>
<text x="67.5" y="10.7">RDQ1</text>
<text x="118.3" y="9.3">RA0</text>
<text x="118.3" y="10.7">RA1</text>
<text x="134.7" y="11.4">RA1</text>
<text x="134.7" y="10">RA0</text>
<text x="67.5" y="17.6">RDQ6</text>
<text x="67.5" y="14.8">RDQ4</text>
<text x="67.5" y="12.1">RDQ2</text>
<text x="67.5" y="16.2">RDQ5</text>
<text x="67.5" y="13.4">RDQ3</text>
<text x="118.3" y="14.8">RA4</text>
<text x="118.3" y="16.2">RA5</text>
<text x="118.3" y="12.1">RA2</text>
<text x="118.3" y="17.6">RA6</text>
<text x="118.3" y="13.4">RA3</text>
<text x="134.7" y="12.8">RA2</text>
<text x="134.7" y="14.2">RA3</text>
<text x="134.7" y="15.5">RA4</text>
<text x="134.7" y="16.9">RA5</text>
<text x="67.5" y="20.3">RDQ8</text>
<text x="67.5" y="21.7">RDQ9</text>
<text x="67.5" y="18.9">RDQ7</text>
<text x="67.5" y="23.1">RDQ10</text>
<text x="118.3" y="20.3">RA8</text>
<text x="118.3" y="18.9">RA7</text>
<text x="118.3" y="23.1">RA10</text>
<text x="118.3" y="21.7">RA9</text>
<text x="134.7" y="18.3">RA6</text>
<text x="134.7" y="19.6">RA7</text>
<text x="134.7" y="21">RA8</text>
<text x="134.7" y="22.4">RA9</text>
<text x="134.7" y="23.7">RA10</text>
<text x="67.5" y="29.9">RDQ15</text>
<text x="67.5" y="24.4">RDQ11</text>
<text x="67.5" y="28.5">RDQ14</text>
<text x="67.5" y="25.8">RDQ12</text>
<text x="67.5" y="27.2">RDQ13</text>
<text x="118.3" y="25.8">RA12</text>
<text x="118.3" y="24.4">RA11</text>
<text x="118.3" y="28.5">RA14</text>
<text x="118.3" y="27.2">RA13</text>
<text x="134.7" y="25.1">RA11</text>
<text x="134.7" y="26.5">RA12</text>
<text x="134.7" y="27.9">RA13</text>
<text x="134.7" y="29.3">RA14</text>
<text x="65.1" y="34.7">RDQS1</text>
<text x="65.1" y="36.1">RDQS1_</text>
<text x="65.1" y="40.2">RDQM1</text>
<text x="65.1" y="41.6">RDQM0</text>
<text x="65.1" y="37.5">RDQS0</text>
<text x="65.1" y="38.8">RDQS0_</text>
<text x="120.2" y="40.2">RBA0</text>
<text x="120.2" y="41.6">RBA1</text>
<text x="125.4" y="40.2">(1)</text>
<text x="125.4" y="41.6">(1)</text>
<text x="74.4" y="44.8">DDR_VREF2</text>
<text x="74.4" y="46.1">DDR_VREF1</text>
<text x="74.4" y="47.5">E1_ZQ</text>
<text x="120.2" y="44.3">RCLK</text>
<text x="120.2" y="45.7">RCLK_</text>
<text x="120.2" y="47.1">RCS_</text>
<text x="120.2" y="43">RBA2</text>
<text x="124.9" y="44.3">(1)</text>
<text x="124.9" y="47.1">(1)</text>
<text x="125.4" y="43">(1)</text>
<text x="125.5" y="45.7">(1)</text>
<text x="53.5" y="49.8">(1) DDR3RSTB</text>
<text x="120.2" y="53.9">RCKE</text>
<text x="120.2" y="49.8">RODT</text>
<text x="120.2" y="51.2">RRAS_</text>
<text x="120.2" y="52.6">RWE_</text>
<text x="120.2" y="48.5">RCAS_</text>
<text x="125.1" y="52.6">(1)</text>
<text x="125.7" y="51.2">(1)</text>
<text x="125.7" y="48.5">(1)</text>
<text x="125.7" y="53.9">(1)</text>
<text x="125.7" y="49.8">(1)</text>
<text x="195.1" y="51.9">FB</text>
<text x="38.7" y="57.1">DDR_VREF2</text>
<text x="123.8" y="57.1">RCLK_</text>
<text x="123.8" y="66.9">RCLK</text>
<text x="125.7" y="80.1">DDRVREF</text>
<text x="132.5" y="80.1">(1)</text>
<text x="38.7" y="84.6">DDR_VREF1</text>
</g>
<g font-size="1.2">
<text x="85.4" y="9.3">E3</text>
<text x="85.4" y="10.7">F7</text>
<text x="101.1" y="10.7">P7</text>
<text x="101.1" y="9.3">N3</text>
<text x="85.2" y="17.5">G2</text>
<text x="85.3" y="14.8">H3</text>
<text x="85.3" y="16.2">H8</text>
<text x="85.4" y="13.4">F8</text>
<text x="85.4" y="12">F2</text>
<text x="101.1" y="12">P3</text>
<text x="101.1" y="13.4">N2</text>
<text x="101.1" y="16.2">P2</text>
<text x="101.1" y="17.5">R8</text>
<text x="101.1" y="14.8">P8</text>
<text x="85.3" y="21.7">C3</text>
<text x="85.3" y="20.3">D7</text>
<text x="85.3" y="23">C8</text>
<text x="85.3" y="18.9">H7</text>
<text x="101.1" y="23">L7</text>
<text x="101.1" y="18.9">R2</text>
<text x="101.1" y="21.7">R3</text>
<text x="101.1" y="20.3">T8</text>
<text x="85.3" y="24.4">C2</text>
<text x="85.4" y="28.5">B8</text>
<text x="85.4" y="29.9">A3</text>
<text x="85.4" y="25.8">A7</text>
<text x="85.4" y="27.1">A2</text>
<text x="101.1" y="28.5">J1</text>
<text x="101.1" y="29.9">J9</text>
<text x="101.1" y="24.4">R7</text>
<text x="101.1" y="25.8">N7</text>
<text x="85.3" y="34">C7</text>
<text x="85.4" y="35.4">B7</text>
<text x="101.1" y="32.6">L9</text>
<text x="101.1" y="31.3">L1</text>
<text x="101.1" y="34">M7</text>
<text x="101.1" y="35.4">T3</text>
<text x="229.1" y="35.4">1.5VD</text>
<text x="85.2" y="38.1">G3</text>
<text x="85.3" y="39.5">D3</text>
<text x="85.4" y="40.9">E7</text>
<text x="85.4" y="36.7">F3</text>
<text x="101.1" y="36.7">T7</text>
<text x="101.1" y="39.5">M2</text>
<text x="101.1" y="40.9">N8</text>
<text x="160.1" y="37.9">3.3VD</text>
<text x="178.1" y="40.9">3</text>
<text x="191.6" y="39.5">2</text>
<text x="44.9" y="46.1">1.5VD</text>
<text x="85.2" y="46.3">M8</text>
<text x="85.3" y="45">H1</text>
<text x="85.5" y="47.7">L8</text>
<text x="101.1" y="43.6">J7</text>
<text x="101.1" y="45">K7</text>
<text x="101.1" y="47.7">K3</text>
<text x="101.1" y="46.3">L2</text>
<text x="101.1" y="42.2">M3</text>
<text x="161.6" y="45.7" transform="rotate(-90 161.6 45.7)">1</text>
<text x="165.7" y="45.7" transform="rotate(-90 165.7 45.7)">1</text>
<text x="183.5" y="45.6" transform="rotate(-90 183.5 45.6)">1</text>
<text x="202.8" y="42.9" transform="rotate(-90 202.8 42.9)">1</text>
<text x="216.5" y="45.7" transform="rotate(-90 216.5 45.7)">1</text>
<text x="224.7" y="47.1" transform="rotate(-90 224.7 47.1)">1</text>
<text x="85.4" y="49.1">T2</text>
<text x="101.1" y="53.2">K9</text>
<text x="101.1" y="51.8">L3</text>
<text x="101.1" y="50.5">J3</text>
<text x="101.1" y="49.1">K1</text>
<text x="161.6" y="49.7" transform="rotate(-90 161.6 49.7)">2</text>
<text x="165.7" y="49.7" transform="rotate(-90 165.7 49.7)">2</text>
<text x="202.8" y="53.9" transform="rotate(-90 202.8 53.9)">1</text>
<text x="202.8" y="49.7" transform="rotate(-90 202.8 49.7)">2</text>
<text x="216.5" y="49.7" transform="rotate(-90 216.5 49.7)">2</text>
<text x="224.7" y="51" transform="rotate(-90 224.7 51)">2</text>
<text x="70.9" y="55.7">1.5VD</text>
<text x="85.4" y="57.3">A1</text>
<text x="85.4" y="58.7">A8</text>
<text x="101.1" y="57.3">B1</text>
<text x="101.1" y="58.7">B9</text>
<text x="164.6" y="54.9">GND</text>
<text x="215.4" y="57.6">GND</text>
<text x="85.3" y="60">C1</text>
<text x="85.3" y="61.4">C9</text>
<text x="85.3" y="62.8">D2</text>
<text x="85.4" y="64.2">E9</text>
<text x="85.4" y="65.6">F1</text>
<text x="101.1" y="60">D1</text>
<text x="101.1" y="61.4">D8</text>
<text x="101.1" y="62.8">E2</text>
<text x="101.1" y="64.2">E8</text>
<text x="101.1" y="65.6">F9</text>
<text x="201.7" y="64.5">GND</text>
<text x="202.8" y="60.6" transform="rotate(-90 202.8 60.6)">2</text>
<text x="45.3" y="71.1">GND</text>
<text x="85.3" y="66.9">H2</text>
<text x="85.3" y="68.3">H9</text>
<text x="85.4" y="71">B2</text>
<text x="101.1" y="66.9">G1</text>
<text x="101.1" y="68.3">G9</text>
<text x="101.1" y="71">A9</text>
<text x="116.2" y="68.1">1.5VD</text>
<text x="44.9" y="73.6">1.5VD</text>
<text x="85.2" y="73.8">G7</text>
<text x="85.3" y="72.4">D9</text>
<text x="85.3" y="77.9">N1</text>
<text x="85.4" y="75.1">K2</text>
<text x="85.4" y="76.5">K8</text>
<text x="101.1" y="72.4">B3</text>
<text x="101.1" y="73.8">E1</text>
<text x="101.1" y="77.9">J8</text>
<text x="101.1" y="75.1">G8</text>
<text x="101.1" y="76.5">J2</text>
<text x="85.3" y="79.3">N9</text>
<text x="85.3" y="82">R1</text>
<text x="85.3" y="80.6">R9</text>
<text x="101.1" y="79.3">M1</text>
<text x="101.1" y="80.6">M9</text>
<text x="101.1" y="82">P1</text>
<text x="101.1" y="83.4">P9</text>
<text x="101.1" y="84.8">T1</text>
<text x="101.1" y="86.1">T9</text>
<text x="116.6" y="93">GND</text>
<text x="142.3" y="92.8">1.5VD</text>
<text x="45.3" y="98.5">GND</text>
<text x="142.3" y="109.2">1.5VD</text>
<text x="263.5" y="206.9">8</text>
<text x="267.9" y="206.9">of</text>
<text x="272.2" y="206.9">16</text>
</g>
<g font-size="1.2" fill="#000080">
<text x="87.8" y="6.6">U400</text>
<text x="182.6" y="36.2">U17</text>
<text x="182.6" y="37.6">ZTP1117SA</text>
<text x="162.3" y="46.2">C126</text>
<text x="166.3" y="46.2">C127</text>
<text x="168.8" y="47.8">4.7uF</text>
<text x="204.1" y="45.6">R22</text>
<text x="204.1" y="46.9">1K</text>
<text x="217" y="46.2">C128</text>
<text x="225.4" y="47.6">C125</text>
<text x="46.7" y="50.5">R404</text>
<text x="67.2" y="51.9">R400</text>
<text x="162.3" y="49.4">0.1uF/NI</text>
<text x="217" y="49.4">4.7uF</text>
<text x="225.4" y="50.8">0.1uF</text>
<text x="46.7" y="56">1K</text>
<text x="67.2" y="57.4">240</text>
<text x="204.1" y="56.5">R21</text>
<text x="204.1" y="57.9">200</text>
<text x="42.6" y="61.5">C409</text>
<text x="42.6" y="65.6">0.1uF</text>
<text x="46.7" y="60.1">R405</text>
<text x="46.7" y="65.6">1K</text>
<text x="122.1" y="60.1">R401</text>
<text x="122.1" y="65.6">100</text>
<text x="46.7" y="77.9">R406</text>
<text x="118" y="72.5">R402</text>
<text x="118" y="77.9">1K</text>
<text x="46.7" y="83.4">1K</text>
<text x="118" y="82">R403</text>
<text x="122.1" y="83.4">C420</text>
<text x="42.6" y="88.9">C419</text>
<text x="46.7" y="87.5">R407</text>
<text x="118" y="87.5">1K</text>
<text x="122.1" y="87.5">0.1uF</text>
<text x="42.6" y="93">0.1uF</text>
<text x="46.7" y="93">1K</text>
<text x="87.8" y="95.8">DDR3-256Mx16</text>
<text x="144.1" y="99.9">C410</text>
<text x="148.2" y="99.9">C411</text>
<text x="152.3" y="99.9">C412</text>
<text x="156.4" y="99.9">C413</text>
<text x="160.5" y="99.9">C414</text>
<text x="164.6" y="99.9">C415</text>
<text x="168.8" y="99.9">C416</text>
<text x="172.9" y="99.9">C417</text>
<text x="178.3" y="99.9">C418</text>
<text x="144.1" y="102.6">0.1uF</text>
<text x="148.2" y="104">0.1uF</text>
<text x="152.3" y="102.6">0.1uF</text>
<text x="156.4" y="104">0.1uF</text>
<text x="160.5" y="102.6">0.1uF</text>
<text x="164.6" y="104">0.1uF</text>
<text x="168.8" y="102.6">0.1uF</text>
<text x="172.9" y="104">0.1uF</text>
<text x="175.6" y="102.6">4.7uF</text>
<text x="144.1" y="116.3">C400</text>
<text x="144.1" y="119.1">0.1uF</text>
<text x="148.2" y="116.3">C401</text>
<text x="152.3" y="116.3">C402</text>
<text x="152.3" y="119.1">0.1uF</text>
<text x="156.4" y="116.3">C403</text>
<text x="164.6" y="116.3">C405</text>
<text x="168.8" y="116.3">C406</text>
<text x="168.8" y="119.1">0.1uF</text>
<text x="172.9" y="116.3">C407</text>
<text x="175.6" y="119.1">4.7uF</text>
<text x="178.3" y="116.3">C408</text>
<text x="148.2" y="120.5">0.1uF</text>
<text x="156.4" y="120.5">0.1uF</text>
<text x="164.6" y="120.5">0.1uF</text>
<text x="172.9" y="120.5">0.1uF</text>
</g>
<g font-size="1.2" fill="#004080">
<text x="88.5" y="11.6">DQ1</text>
<text x="88.5" y="10.2">DQ0</text>
<text x="98" y="11.6">A1</text>
<text x="98" y="10.2">A0</text>
<text x="88.5" y="15.7">DQ4</text>
<text x="88.5" y="14.3">DQ3</text>
<text x="88.5" y="12.9">DQ2</text>
<text x="88.5" y="17">DQ5</text>
<text x="98" y="12.9">A2</text>
<text x="98" y="14.3">A3</text>
<text x="98" y="17">A5</text>
<text x="98" y="15.7">A4</text>
<text x="88.5" y="22.5">DQ9</text>
<text x="88.5" y="21.1">DQ8</text>
<text x="88.5" y="23.9">DQ10</text>
<text x="88.5" y="18.4">DQ6</text>
<text x="88.5" y="19.8">DQ7</text>
<text x="95.3" y="23.9">A10/AP</text>
<text x="98" y="18.4">A6</text>
<text x="98" y="19.8">A7</text>
<text x="98" y="22.5">A9</text>
<text x="98" y="21.1">A8</text>
<text x="88.5" y="29.4">DQ14</text>
<text x="88.5" y="26.6">DQ12</text>
<text x="88.5" y="25.3">DQ11</text>
<text x="88.5" y="28">DQ13</text>
<text x="94.6" y="26.6">A12/BC#</text>
<text x="96.4" y="29.4">NC_0</text>
<text x="97.3" y="25.3">A11</text>
<text x="88.5" y="34.9">UDQS</text>
<text x="88.5" y="30.8">DQ15</text>
<text x="96.4" y="30.8">NC_1</text>
<text x="96.4" y="33.5">NC_3</text>
<text x="96.4" y="32.1">NC_2</text>
<text x="96.4" y="34.9">NC_4</text>
<text x="88.5" y="36.2">UDQS#</text>
<text x="88.5" y="40.3">UDM</text>
<text x="88.5" y="39">LDQS#</text>
<text x="88.5" y="41.7">LDM</text>
<text x="88.5" y="37.6">LDQS</text>
<text x="96.4" y="36.2">NC_5</text>
<text x="96.4" y="37.6">NC_6</text>
<text x="97.2" y="40.3">BA0</text>
<text x="97.2" y="41.7">BA1</text>
<text x="180.4" y="41.7">Vin</text>
<text x="187.5" y="40.3">Vout</text>
<text x="88.5" y="45.8">VREFDQ</text>
<text x="88.5" y="47.2">VREFCA</text>
<text x="97.1" y="45.8">CK#</text>
<text x="97.1" y="47.2">CS#</text>
<text x="97.2" y="43.1">BA2</text>
<text x="97.8" y="44.5">CK</text>
<text x="184.4" y="43.2" transform="rotate(-90 184.4 43.2)">ADJ/G</text>
<text x="88.5" y="50">RESET#</text>
<text x="88.5" y="48.6">ZQ</text>
<text x="96.3" y="51.3">RAS#</text>
<text x="96.3" y="48.6">CAS#</text>
<text x="96.8" y="52.7">WE#</text>
<text x="96.9" y="50">ODT</text>
<text x="88.5" y="58.2">VDDQ_0</text>
<text x="88.5" y="59.6">VDDQ_1</text>
<text x="94.7" y="58.2">VSSQ_0</text>
<text x="94.7" y="59.6">VSSQ_1</text>
<text x="97" y="54.1">CKE</text>
<text x="88.5" y="60.9">VDDQ_2</text>
<text x="88.5" y="62.3">VDDQ_3</text>
<text x="88.5" y="63.7">VDDQ_4</text>
<text x="88.5" y="65">VDDQ_5</text>
<text x="94.7" y="60.9">VSSQ_2</text>
<text x="94.7" y="62.3">VSSQ_3</text>
<text x="94.7" y="63.7">VSSQ_4</text>
<text x="94.7" y="65">VSSQ_5</text>
<text x="88.5" y="71.9">VDD_0</text>
<text x="88.5" y="66.4">VDDQ_6</text>
<text x="88.5" y="67.8">VDDQ_7</text>
<text x="88.5" y="69.2">VDDQ_8</text>
<text x="94.7" y="66.4">VSSQ_6</text>
<text x="94.7" y="67.8">VSSQ_7</text>
<text x="94.7" y="69.2">VSSQ_8</text>
<text x="95.7" y="71.9">VSS_0</text>
<text x="88.5" y="73.3">VDD_1</text>
<text x="88.5" y="74.6">VDD_2</text>
<text x="88.5" y="76">VDD_3</text>
<text x="88.5" y="77.4">VDD_4</text>
<text x="95.7" y="73.3">VSS_1</text>
<text x="95.7" y="74.6">VSS_2</text>
<text x="95.7" y="76">VSS_3</text>
<text x="95.7" y="77.4">VSS_4</text>
<text x="88.5" y="78.8">VDD_5</text>
<text x="88.5" y="80.1">VDD_6</text>
<text x="88.5" y="82.9">VDD_7</text>
<text x="88.5" y="81.5">VDD_8</text>
<text x="95.7" y="78.8">VSS_5</text>
<text x="95.7" y="80.1">VSS_6</text>
<text x="95.7" y="81.5">VSS_7</text>
<text x="95.7" y="82.9">VSS_8</text>
<text x="95" y="85.6">VSS_10</text>
<text x="95" y="87">VSS_11</text>
<text x="95.7" y="84.2">VSS_9</text>
</g>
<text font-size="1.1" x="160.5" y="124.4">4.7u*2+0.6u</text>
<g font-size="1">
<text x="28.8" y="1">5</text>
<text x="83.7" y="1">4</text>
<text x="138.6" y="1">3</text>
<text x="193.4" y="1">2</text>
<text x="248.3" y="1">1</text>
<text x=".4" y="28">D</text>
<text x="276.1" y="28">D</text>
<text x=".4" y="79.4">C</text>
<text x="276.1" y="79.4">C</text>
<text x=".4" y="130.9">B</text>
<text x="276.1" y="130.9">B</text>
<text x=".4" y="182.3">A</text>
<text x="276.1" y="182.3">A</text>
<text x="28.8" y="208.2">5</text>
<text x="83.7" y="208.2">4</text>
<text x="138.6" y="208.2">3</text>
<text x="193.4" y="208.2">2</text>
<text x="248.3" y="208.2">1</text>
</g>
</svg>
